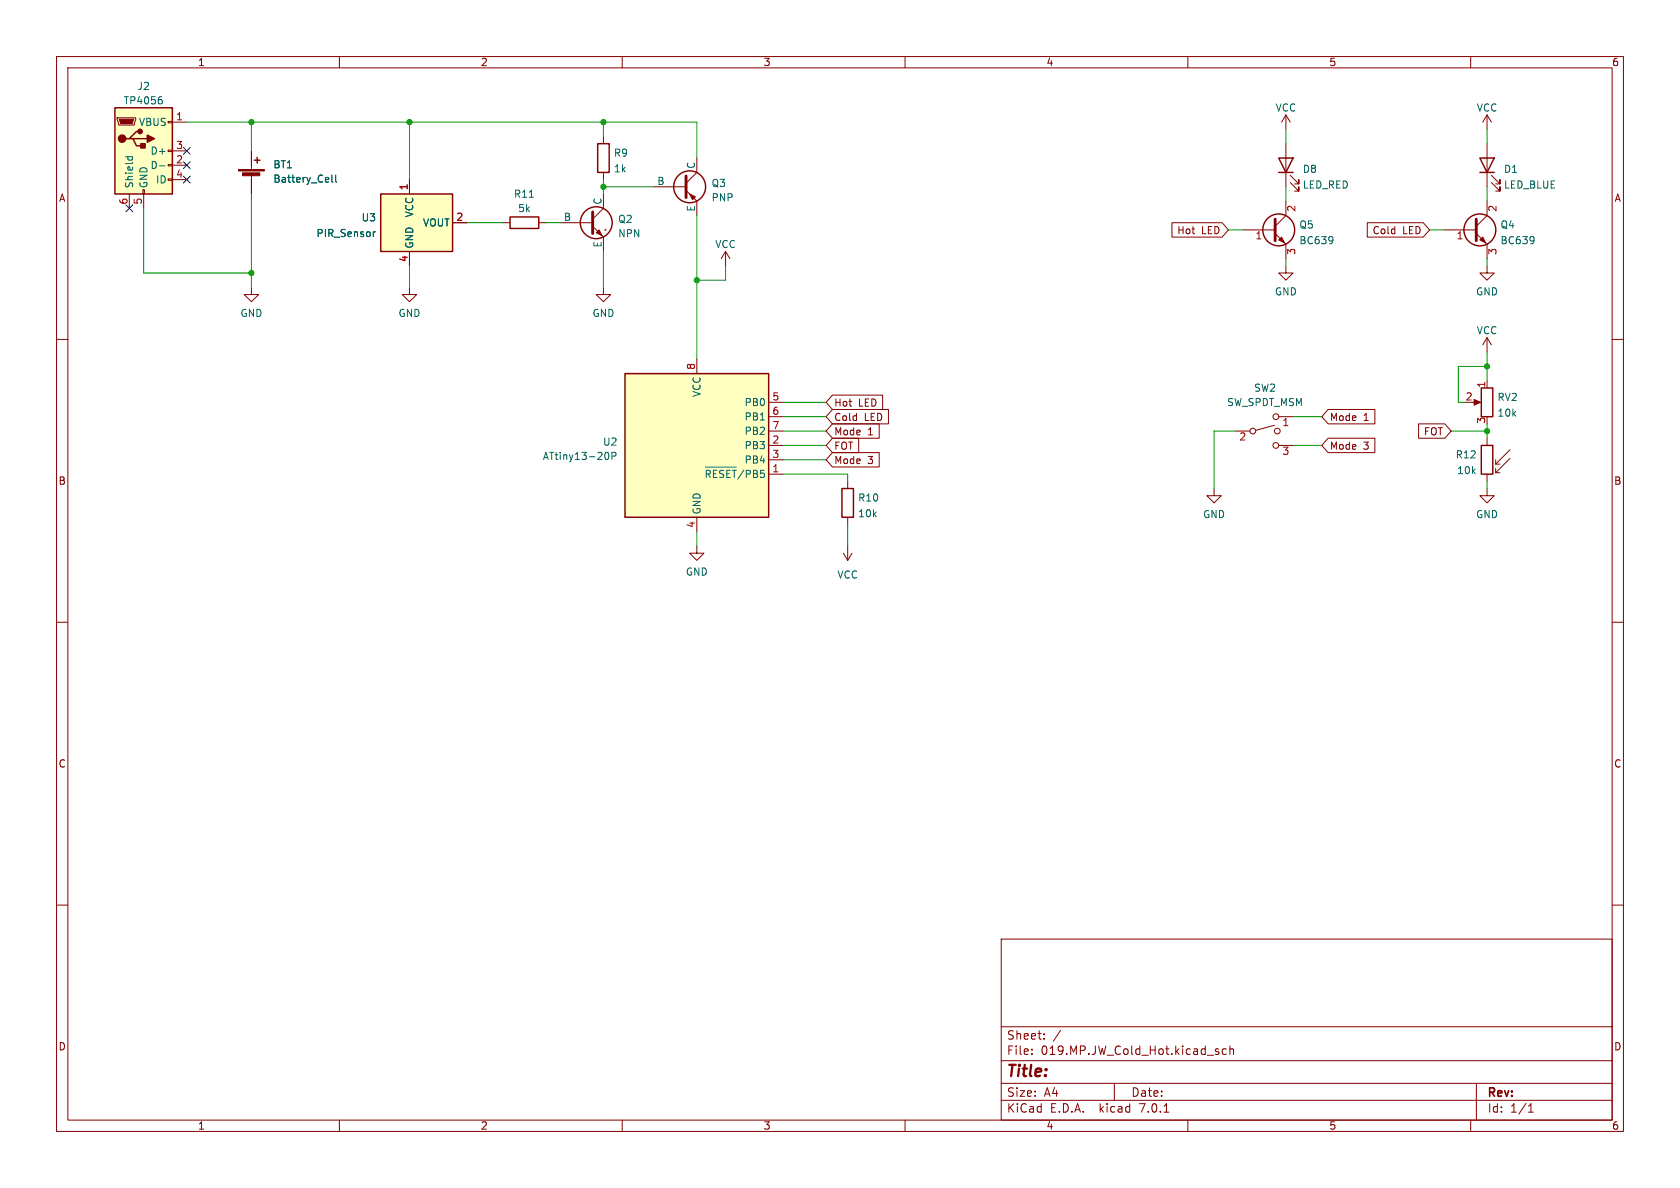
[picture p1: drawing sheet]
<svg xmlns="http://www.w3.org/2000/svg" width="297mm" height="210mm" viewBox="0 0 297 210" stroke-linecap="round" stroke-linejoin="round" font-family="sans-serif">
<g fill="none" stroke="#840000" stroke-width=".18">
<path d="M10 10h277v190h-277zM12 12h273v186h-273zM60 10v2M110 10v2M160 10v2M210 10v2M260 10v2M20.7 20.8h3.3v.3l-.3 1h-2.7zM22.9 34.3v2.5M25.3 33.5h.2v.8h-.2zM25.4 34.3v2.5M29.7 31.6h.8v.3h-.8z"/>
<path d="M29.7 29.1h.8v.2h-.8zM29.7 26.5h.8v.3h-.8zM29.7 21.5h.8v.2h-.8zM30.5 21.6h2.5M30.5 29.2h2.5M30.5 26.7h2.5M30.5 31.8h2.5M44.4 26.7v3.3M44.4 31v3.3M72.4 31.8v2.5M80 39.4h2.5M88.9 39.4h1.3"/>
<path d="M95.2 39.4h1.3M99.1 39.4h5.7M106.7 24.1v1.3M106.7 30.5v1.3M106.7 34.3v2.5l-1.9 1.9M115.6 33h5.7M121.3 33.7l1.9 1.9v2.5M123.2 27.9v2.6l-1.9 1.9M207.2 39.4h8.9l1.1 1.2-1.1 1.3h-8.9zM227.3 35.6v2.5l-1.9 1.9M227.3 20.3v2.6M227.3 25.4v7.6"/>
<path d="M227.3 20.3l-.7 1.3M227.3 20.3l.8 1.3M228.1 32.3l1.5 1.5v-.8v.8h-.7M228.1 31l1.5 1.5v-.7v.7h-.7M241.7 39.4h9.9l1.1 1.2-1.1 1.3h-9.9zM262.9 20.3v2.6M262.9 25.4v7.6M262.9 35.6v2.5l-1.9 1.9M262.9 20.3l-.8 1.3M262.9 20.3l.8 1.3M263.7 32.3l1.5 1.5v-.8v.8h-.8M263.7 31l1.5 1.5v-.7v.7h-.8"/>
<path d="M10 60h2M44.4 50.8v1.3h1.3l-1.3 1.2-1.2-1.2h1.2M72.4 50.8v1.3h1.3l-1.3 1.2-1.3-1.2h1.3M72.4 44.5v2.5M104.8 40l1.9 1.9v2.6M106.7 50.8v1.3h1.2l-1.2 1.2-1.3-1.2h1.3M106.9 40.6h.1M128.3 44.5l-.8 1.2M128.3 44.5v2.5M128.3 44.5l.7 1.2M219.7 40.6h5.7M225.4 41.3l1.9 1.9v2.5"/>
<path d="M227.3 47v1.3h-1.2l1.2 1.2 1.3-1.2h-1.3M255.3 40.6h5.7M261 41.3l1.9 1.9v2.5M262.9 47v1.3h-1.3l1.3 1.2 1.3-1.2h-1.3M262.9 59.7v2.5M262.9 59.7l-.8 1.3M262.9 59.7l.8 1.3M285 60h2M123.2 63.5v2.5M135.9 71.1h2.5M135.9 78.7h2.5M135.9 73.7h2.5"/>
<path d="M135.9 76.2h2.5M147.2 72.4h9.9v2.5h-9.9l-1.2-1.2zM147.2 69.8h8.8v2.6h-8.8l-1.2-1.3zM147.2 74.9h8.2v2.6h-8.2l-1.2-1.3zM147.2 77.5h4.6v2.5h-4.6l-1.2-1.3zM218.4 76.2h2.6M225.3 75.2l-3.3 .9M226.1 78.7h2.5M226.1 73.7h2.5M234.8 77.5h8.3v2.5h-8.3l-1.1-1.3zM234.8 72.4h8.3v2.5h-8.3l-1.1-1.2zM250.8 74.9h4.6l1.1 1.3-1.1 1.3h-4.6z"/>
<path d="M260.3 71.1h1.1M262.9 67.3v1.3M262.9 77.5v1.2M267 79.5l-2.6 2.5M123.2 96.5v1.3h1.3l-1.3 1.3-1.3-1.3h1.3M123.2 91.4v2.6M135.9 83.8h2.5M135.9 81.3h2.5M147.2 80h8.2v2.6h-8.2l-1.2-1.3zM149.1 97.8l.8 1.3M149.9 85.1v1.3M149.9 91.4v1.3"/>
<path d="M149.9 96.5v2.6M150.6 97.8l-.7 1.3M214.6 86.4v1.2h-1.2l1.2 1.3 1.3-1.3h-1.3M262.9 86.4v1.2h-1.3l1.3 1.3 1.3-1.3h-1.3M262.9 83.8v1.3M264.4 83.6h.8M264.4 81.3v.7M264.4 82.8v.8M264.4 82h.8M267 81l-2.6 2.6M10 110h2M285 110h2"/>
<path d="M10 160h2M285 160h2M177 166h108v32h-108zM60 198v2M110 198v2M160 198v2M177 194.5h108M177 191.5h108M177 187.5h108M177 181.5h108M182.4 186.3v.1M182.4 185.5v.1"/>
<path d="M184.6 183.6v.1M184.6 182.8v.1M197 191.5v3M205.8 196.6h.8M210 198v2M215.1 185.9l.3 .1 .1 .2-.2 .2h-.3M215.1 185.4l.3 .1M216.8 185.5l-.4-.1-.3 .3v.4l.1 .2h.6M217.4 185.5l.2-.1 .4 .1 .1 .9M217.4 184.9v1.5M260 198v2M261 191.5v6.5"/>
<path d="M270.2 196.6h.9M270.2 195.5l.4-.4v1.5"/>
<circle cx="221.5" cy="76.2" r=".51"/>
<circle cx="225.6" cy="78.7" r=".51"/>
<circle cx="225.6" cy="73.7" r=".51"/>
<circle cx="225.8" cy="76.2" r=".51"/>
</g>
<g fill="#840000" stroke="#840000" stroke-width=".18">
<path d="M260.6 70.6l1.1 .5-1.1 .5z"/>
<path d="M226.1 42.4l.5-.5 .5 1z"/>
<path d="M21.1 21.1h2.5l-.2 .7h-2.1z"/>
<path d="M261.6 42.4l.5-.5 .5 1z"/>
<path d="M42.2 30h4.5v.2h-4.5z"/>
<path d="M42.9 30.6h3v.5h-3z"/>
<path d="M121.9 34.3l1 .5-.5 .5z"/>
<path d="M105.4 41.1l.5-.5 .5 1.1z"/>
</g>
<g fill="none" stroke="#840000" stroke-width=".25">
<path d="M20.3 19.1h10.2v15.2h-10.2zM22.9 24.5h.6l.6 1.3h1.3M23.5 24.5h2.5M24.8 23.2h-.7l-1.2 1.3h-.7M45 28.3h1M45.5 27.8v1M67.3 34.3h12.7v10.2h-12.7zM90.2 38.4h5v2h-5zM105.7 25.4h2v5.1h-2zM226.1 27.9h2.5l-1.3 2.6zM226.1 30.5h2.5M261.6 27.9h2.6l-1.3 2.6z"/>
<path d="M261.6 30.5h2.6M110.5 66h25.4v25.4h-25.4zM261.9 68.6h2v5.1h-2zM261.9 78.7h2v5.1h-2zM148.8 86.4h2.1v5h-2.1z"/>
<circle cx="105.4" cy="39.4" r="2.82"/>
<circle cx="121.9" cy="33" r="2.82"/>
<circle cx="226.1" cy="40.6" r="2.82"/>
<circle cx="261.6" cy="40.6" r="2.82"/>
</g>
<path d="M104.8 37.5v3.8M121.3 31.1v3.8M225.4 38.7v3.8M261 38.7v3.8" fill="none" stroke="#840000" stroke-width=".51"/>
<g fill="none" stroke="#006464" stroke-width=".18">
<path d="M28.3 17.1h.3M28.5 17.6l.2 .2v.3l-.2 .3M22.2 27.7h1.2M22.7 27.7l-.1 .4M23.4 27.7v.4M28.2 29.3h1M58.7 30.9v1.1l.2 .2M59.3 30.9v1.1l.2 .2M66.4 41l-.4 .2M235.6 41.9v.9M235.6 42.4v.1M271.1 41.9v.9"/>
<path d="M271.2 42.4l-.1 .1M134.4 74.2h.7M107.1 80h.1a.68 .68 0 0 1 .5 .6 .68 .68 0 0 1-.5 .6h-.1M108.2 80.6h.6l.1-.2-.1-.3-.6-.1v1.2M124.7 82.6h5.5M125.6 83.4l-.3-.3h-.4v1.3M126.7 83.1h-.6v1.3M127.9 83.2l-.4-.1-.3 .3M129.1 83.1h-.6v1.3M129.5 83.1h.7M129.8 83.1v1.3M131.5 83.1l-1.1 1.6"/>
<path d="M132.7 83.4l-.3-.3h-.5v1.3M133.9 83.4l-.3-.3h-.4v1.3M135.1 83.1h-.6l-.1 .6"/>
</g>
<g fill="#ffffc2" stroke="#ffffc2" stroke-width=".18">
<path d="M110.5 66h25.4v25.4h-25.4z"/>
<path d="M20.3 19.1h10.2v15.2h-10.2z"/>
<path d="M67.3 34.3h12.7v10.2h-12.7z"/>
</g>
<g fill="#840000" stroke="#840000" stroke-width=".25">
<path d="M26 23.9l1.3 .6-1.3 .6z"/>
<path d="M24.9 25.4h.8v.8h-.8z"/>
<circle cx="21.6" cy="24.5" r=".63"/>
<circle cx="24.8" cy="23.2" r=".38"/>
</g>
<g fill="none" stroke="#009600" stroke-width=".18">
<path d="M25.4 36.8v11.5h19M33 21.6h90.2v6.3M44.4 21.6v5.1M44.4 34.3v16.5M72.4 21.6v10.2M82.5 39.4h6.4M96.5 39.4h2.6M106.7 21.6v2.5M106.7 31.8v2.5M106.7 33h8.9M123.2 38.1v25.4M227.3 22.9v2.5"/>
<path d="M227.3 33v2.6M262.9 22.9v2.5M262.9 33v2.6M72.4 47v3.8M106.7 44.5v6.3M128.3 47v2.5h-5.1M217.2 40.6h2.5M227.3 45.7v1.3M252.7 40.6h2.6M262.9 45.7v1.3M138.4 76.2h7.6M138.4 71.1h7.6"/>
<path d="M138.4 78.7h7.6M138.4 73.7h7.6M218.4 76.2h-3.8v10.2M228.6 78.7h5.1M228.6 73.7h5.1M256.5 76.2h6.4M262.9 62.2v5.1M262.9 74.9v2.6M262.9 64.8h-5.1v6.3h1.3M123.2 94v2.5M138.4 83.8h11.5v1.3M138.4 81.3h7.6"/>
<path d="M149.9 92.7v3.8M262.9 85.1v1.3"/>
</g>
<path d="M22.3 36.2l1.2 1.2M23.5 36.2l-1.2 1.2M32.4 28.6l1.2 1.2M32.4 26.1l1.2 1.2M32.4 31.1l1.2 1.3M33.6 28.6l-1.2 1.2M33.6 26.1l-1.2 1.2M33.6 31.1l-1.2 1.3" fill="none" stroke="#000084" stroke-width=".18"/>
<g fill="#009600" stroke="#009600" stroke-width=".18">
<circle cx="72.4" cy="21.6" r=".46"/>
<circle cx="44.4" cy="21.6" r=".46"/>
<circle cx="44.4" cy="48.3" r=".46"/>
<circle cx="262.9" cy="76.2" r=".46"/>
<circle cx="262.9" cy="64.8" r=".46"/>
<circle cx="106.7" cy="21.6" r=".46"/>
<circle cx="106.7" cy="33" r=".46"/>
<circle cx="123.2" cy="49.5" r=".46"/>
</g>
<text font-size="2.8" fill="#840000" x="178" y="190.8">Title:</text>
<g font-size="2.1" fill="#840000">
<text x="178" y="183.9">Sheet:</text>
<text x="186.2" y="183.9">/</text>
<text x="178" y="186.6">File:</text>
<text x="184" y="186.6">019.MP.JW_Cold_Hot.kicad_sch</text>
<text x="178" y="196.8">KiCad</text>
<text x="178" y="194">Size:</text>
<text x="184.6" y="194">A4</text>
<text x="185.7" y="196.8">E.D.A.</text>
<text x="194.4" y="196.8">kicad</text>
<text x="200" y="194">Date:</text>
<text x="201.5" y="196.8">7.0.1</text>
<text x="263" y="194.2">Rev:</text>
<text x="263" y="196.8">Id:</text>
<text x="267" y="196.8">1/1</text>
</g>
<g font-size="1.8" fill="#840000">
<text x="35" y="11.8">1</text>
<text x="85" y="11.8">2</text>
<text x="135" y="11.8">3</text>
<text x="185" y="11.8">4</text>
<text x="235" y="11.8">5</text>
<text x="285" y="11.8">6</text>
<text x="10.4" y="35.8">A</text>
<text x="285.4" y="35.8">A</text>
<text x="208" y="41.6">Hot</text>
<text x="212.3" y="41.6">LED</text>
<text x="242.5" y="41.6">Cold</text>
<text x="247.9" y="41.6">LED</text>
<text x="147.5" y="74.6">Cold</text>
<text x="147.5" y="72">Hot</text>
<text x="147.5" y="77.1">Mode</text>
<text x="151.8" y="72">LED</text>
<text x="152.8" y="74.6">LED</text>
<text x="153.4" y="77.1">1</text>
<text x="235.1" y="74.6">Mode</text>
<text x="241" y="74.6">1</text>
<text x="251.6" y="77.1">FOT</text>
<text x="147.5" y="82.2">Mode</text>
<text x="147.5" y="79.7">FOT</text>
<text x="153.4" y="82.2">3</text>
<text x="235.1" y="79.7">Mode</text>
<text x="241" y="79.7">3</text>
<text x="10.3" y="85.8">B</text>
<text x="285.3" y="85.8">B</text>
<text x="10.3" y="135.8">C</text>
<text x="285.3" y="135.8">C</text>
<text x="10.3" y="185.8">D</text>
<text x="285.3" y="185.8">D</text>
<text x="35" y="199.8">1</text>
<text x="85" y="199.8">2</text>
<text x="135" y="199.8">3</text>
<text x="185" y="199.8">4</text>
<text x="235" y="199.8">5</text>
<text x="285" y="199.8">6</text>
</g>
<g font-size="1.8" fill="#006464">
<text x="24.2" y="16.1">J2</text>
<text x="21.8" y="18.6">TP4056</text>
<text x="24.4" y="22.4">VBUS</text>
<text x="225.5" y="19.9">VCC</text>
<text x="261" y="19.9">VCC</text>
<text x="26.5" y="27.5">D+</text>
<text x="48.3" y="29.9">BT1</text>
<text x="108.5" y="27.9">R9</text>
<text x="122.9" y="29.9" transform="rotate(-90 122.9 29.9)">C</text>
<text x="23.7" y="33.3" transform="rotate(-90 23.7 33.3)">Shield</text>
<text x="26.2" y="33.3" transform="rotate(-90 26.2 33.3)">GND</text>
<text x="26.5" y="30">D-</text>
<text x="27.5" y="32.6">ID</text>
<text x="48.3" y="32.4">Battery_Cell</text>
<text x="90.8" y="35.1">R11</text>
<text x="108.5" y="30.6">1k</text>
<text x="116.1" y="32.8">B</text>
<text x="125.7" y="33.2">Q3</text>
<text x="125.7" y="35.8">PNP</text>
<text x="230.3" y="30.7">D8</text>
<text x="230.3" y="33.5">LED_RED</text>
<text x="265.8" y="30.7">D1</text>
<text x="265.8" y="33.5">LED_BLUE</text>
<text x="63.9" y="39.3">U3</text>
<text x="73.2" y="38.6" transform="rotate(-90 73.2 38.6)">VCC</text>
<text x="74.7" y="40.2">VOUT</text>
<text x="91.5" y="37.7">5k</text>
<text x="99.6" y="39.1">B</text>
<text x="106.4" y="36.3" transform="rotate(-90 106.4 36.3)">C</text>
<text x="109.2" y="39.6">Q2</text>
<text x="122.9" y="37.5" transform="rotate(-90 122.9 37.5)">E</text>
<text x="229.6" y="40.6">Q5</text>
<text x="265.2" y="40.6">Q4</text>
<text x="55.9" y="42.1">PIR_Sensor</text>
<text x="73.2" y="43.9" transform="rotate(-90 73.2 43.9)">GND</text>
<text x="106.4" y="43.8" transform="rotate(-90 106.4 43.8)">E</text>
<text x="109.2" y="42.1">NPN</text>
<text x="126.4" y="44">VCC</text>
<text x="229.6" y="43.3">BC639</text>
<text x="265.2" y="43.3">BC639</text>
<text x="225.3" y="52.4">GND</text>
<text x="260.9" y="52.4">GND</text>
<text x="42.5" y="56.2">GND</text>
<text x="70.4" y="56.2">GND</text>
<text x="104.7" y="56.2">GND</text>
<text x="261" y="59.2">VCC</text>
<text x="124" y="70.3" transform="rotate(-90 124 70.3)">VCC</text>
<text x="131.5" y="71.9">PB0</text>
<text x="216.9" y="71.9">SW_SPDT_MSM</text>
<text x="221.6" y="69.4">SW2</text>
<text x="264.7" y="71">RV2</text>
<text x="131.5" y="74.5">PB1</text>
<text x="131.5" y="77">PB2</text>
<text x="264.7" y="73.8">10k</text>
<text x="95.9" y="81.5">ATtiny13-20P</text>
<text x="106.5" y="78.9">U2</text>
<text x="131.5" y="79.6">PB3</text>
<text x="131.5" y="82.1">PB4</text>
<text x="257.3" y="81.2">R12</text>
<text x="257.5" y="84">10k</text>
<text x="124.4" y="85.3">~{RESET}/PB5</text>
<text x="151.6" y="88.8">R10</text>
<text x="124" y="90.9" transform="rotate(-90 124 90.9)">GND</text>
<text x="151.6" y="91.6">10k</text>
<text x="212.6" y="91.7">GND</text>
<text x="260.9" y="91.7">GND</text>
<text x="121.2" y="101.9">GND</text>
<text x="148" y="102.4">VCC</text>
</g>
<g font-size="1.8" fill="#a90000">
<text x="31.1" y="21.3">1</text>
<text x="31.1" y="29">2</text>
<text x="31.1" y="26.4">3</text>
<text x="31.1" y="31.5">4</text>
<text x="72.1" y="33.7" transform="rotate(-90 72.1 33.7)">1</text>
<text x="22.6" y="36.2" transform="rotate(-90 22.6 36.2)">6</text>
<text x="25.1" y="36.2" transform="rotate(-90 25.1 36.2)">5</text>
<text x="80.6" y="39.1">2</text>
<text x="229.2" y="37.5" transform="rotate(-90 229.2 37.5)">2</text>
<text x="264.8" y="37.5" transform="rotate(-90 264.8 37.5)">2</text>
<text x="72.1" y="46.4" transform="rotate(-90 72.1 46.4)">4</text>
<text x="221.9" y="42.5">1</text>
<text x="229.2" y="45.1" transform="rotate(-90 229.2 45.1)">3</text>
<text x="257.5" y="42.5">1</text>
<text x="264.8" y="45.1" transform="rotate(-90 264.8 45.1)">3</text>
<text x="122.9" y="65.4" transform="rotate(-90 122.9 65.4)">8</text>
<text x="136.5" y="70.9">5</text>
<text x="259" y="70.9">2</text>
<text x="262.6" y="68.6" transform="rotate(-90 262.6 68.6)">1</text>
<text x="136.5" y="73.4">6</text>
<text x="136.5" y="75.9">7</text>
<text x="226.7" y="75.6">1</text>
<text x="262.6" y="75" transform="rotate(-90 262.6 75)">3</text>
<text x="136.5" y="83.6">1</text>
<text x="136.5" y="78.5">2</text>
<text x="136.5" y="81">3</text>
<text x="219" y="78.1">2</text>
<text x="226.7" y="80.6">3</text>
<text x="122.9" y="93.4" transform="rotate(-90 122.9 93.4)">4</text>
</g>
</svg>
